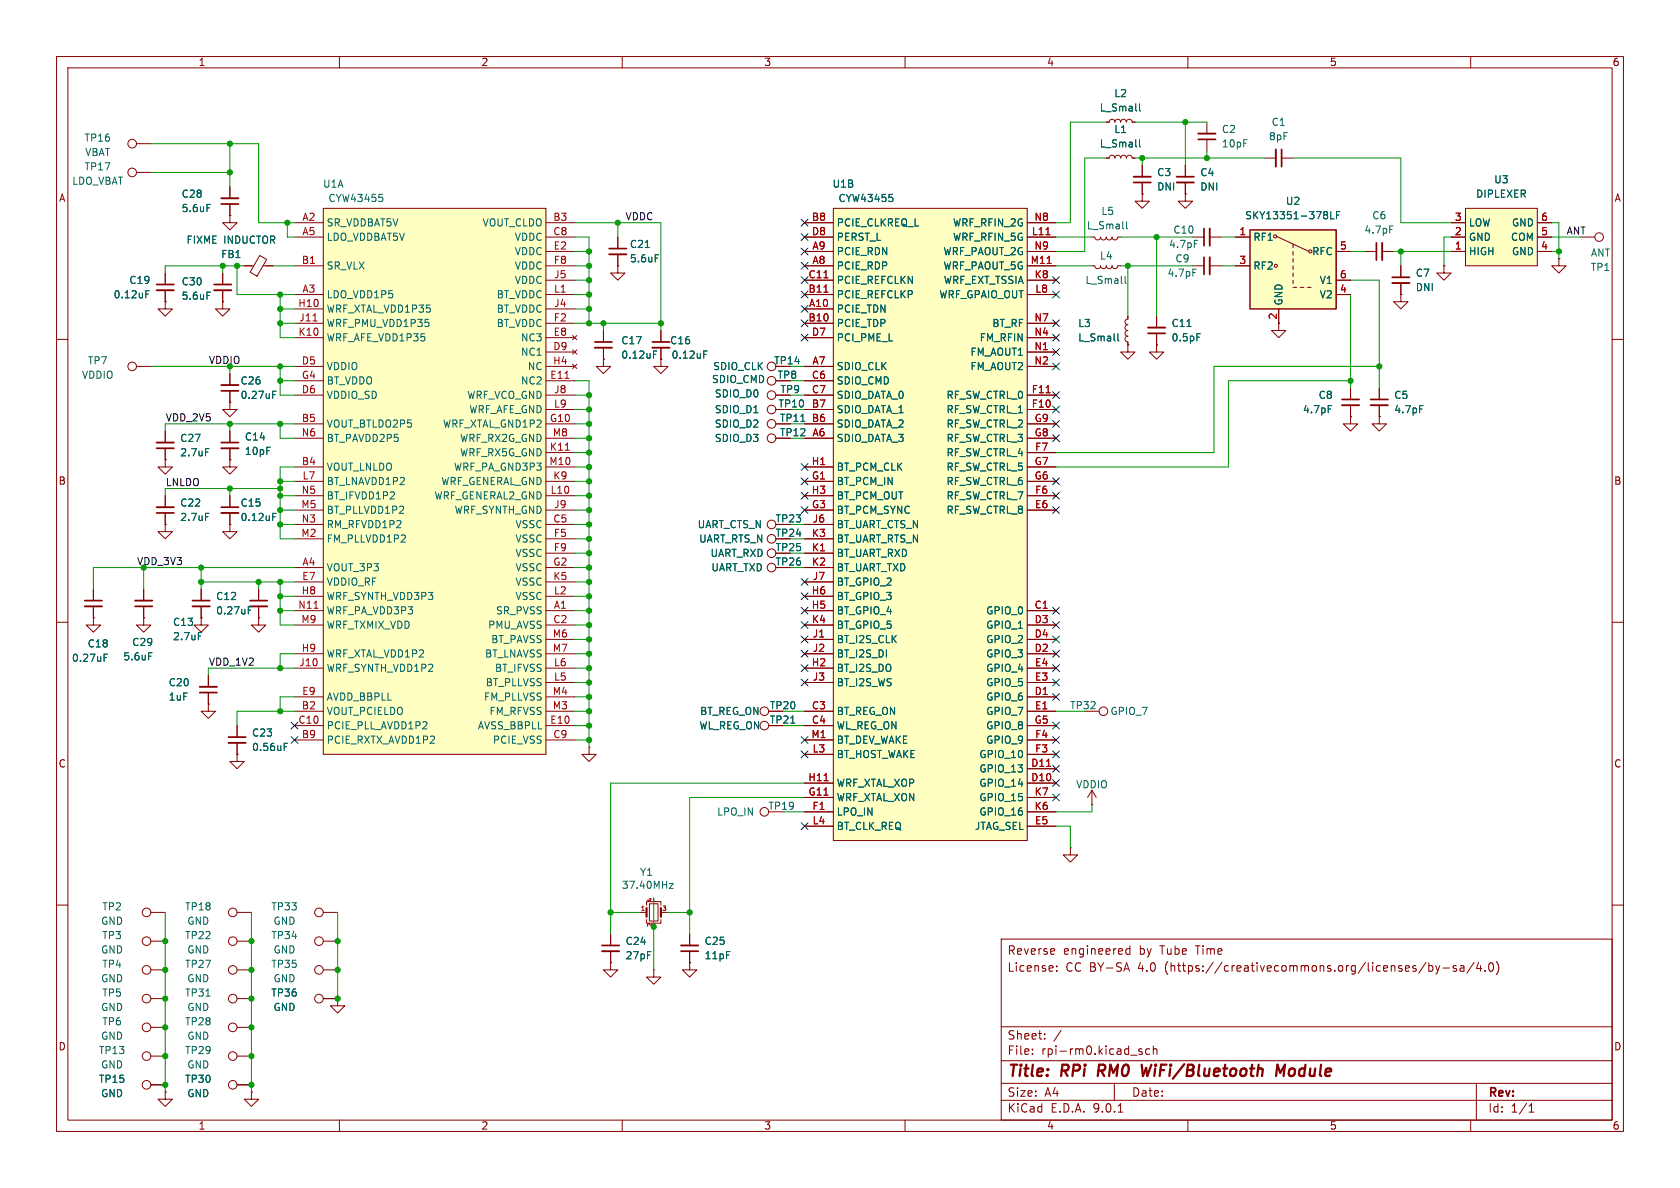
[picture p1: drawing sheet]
<svg xmlns="http://www.w3.org/2000/svg" width="297mm" height="210mm" viewBox="0 0 297 210" stroke-linecap="round" stroke-linejoin="round" font-family="sans-serif">
<g fill="none" stroke="#840000" stroke-width=".18">
<path d="M10 10h277v190h-277zM12 12h273v186h-273zM60 10v2M110 10v2M160 10v2M210 10v2M260 10v2M29.2 48.3v2M29.2 51.3v2M39.4 48.3v2M39.4 51.3v2M10 60h2"/>
<path d="M285 60h2M10 110h2M45.7 104.1v2.1M45.7 107.2v2M285 110h2M10 160h2M177 166h108v32h-108zM186.4 167.8l.1 .3-.8 .1M186.8 171.6v.1M186.8 170.8v.1M199.2 170.2l.5 1.5M199.7 167.2v1.5"/>
<path d="M199.7 167.8l-.4-.1-.3 .3v.4l.2 .2h.5M252.1 170.1l-1.3 2M252.6 170.2v1.5M252.6 170.8l.4-.1 .3 .3v.4l-.1 .2h-.6M253.8 170.7l.4 1M254.2 171.7l-.2 .4-.2 .1M254.5 170.7l-.3 1M255.1 171.1h1.1M257.5 170.8l-.4-.1-.2 .2 .1 .2 .5 .2v.3h-.6M258.2 170.8h.5l.1 .9M258.8 171.1h-.5a.29 .29 0 0 0-.2 .3 .29 .29 0 0 0 .2 .3l.5-.1M260.6 170.1l-1.3 2"/>
<path d="M261.4 170.1l-.4 1.1h1M261.7 170.7v1M262.5 171.6v.1M263.3 170.3l.2-.1a.81 .81 0 0 1 .6 .6 .81 .81 0 0 1-.3 .8l-.1 .1a.81 .81 0 0 1-.4-1.4zM264.5 170a1.72 1.72 0 0 1 0 2.3M285 160h2M60 198v2M110 198v2M160 198v2M177 194.5h108M177 191.5h108M177 187.5h108"/>
<path d="M177 181.5h108M182.5 186.3v.1M182.5 185.5v.1M184.7 183.6v.1M184.7 182.8v.1M187.6 182.1l-1.3 2M197 191.5v3M197.7 196.6h.8M201.9 185.5l-.4-.1-.2 .2 .1 .2 .5 .2v.3h-.6M203.2 185.5l-.4-.1-.3 .3v.4l.2 .2h.5M203.9 185.5l.2-.1 .4 .1v.9M203.9 184.9v1.5"/>
<path d="M210 198v2M260 198v2M261 191.5v6.5M270.3 196.6h.9M270.3 195.5l.4-.4v1.5"/>
</g>
<path d="M194.3 188.2l-.2 2M201.8 188.2l.3 2 .5-1.4 .2 1.4 .8-2M225.6 190.2l.2-2 .5 1.4 .9-1.4-.3 2" fill="none" stroke="#840000" stroke-width=".4"/>
<path d="M27.7 50.3h3M37.8 50.3h3.1M44.2 106.2h3" fill="none" stroke="#840000" stroke-width=".3"/>
<path d="M27.7 51.3h3M37.8 51.3h3.1M44.2 107.2h3" fill="none" stroke="#840000" stroke-width=".33"/>
<path d="M25.8 52h.4M25.8 51.4h.6M36.6 51.6h.6M43.9 107.9h.4M43.9 107.3h.6" fill="none" stroke="#006464" stroke-width=".18"/>
<path d="M57.1 36.8h39.4v96.6h-39.4z" fill="#ffffc2"/>
<g fill="none" stroke="#840000" stroke-width=".18">
<path d="M24.1 25.4h2.6M24.1 30.5h2.6M40.6 38.1v1.3h1.3l-1.3 1.2-1.2-1.2h1.2M40.6 38.1h.1M40.6 33v2.1M40.6 36.1v2M52.1 39.4h5M57.1 36.8h39.4v96.6h-39.4zM96.5 39.4h5.1M29.2 53.3v1.3h1.3l-1.3 1.3-1.3-1.3h1.3M29.2 53.3h.1M39.4 53.3v1.3h1.2l-1.2 1.3-1.3-1.3h1.3"/>
<path d="M39.4 53.3h.1M43.2 47h1.6M45.9 45.2l1.2 .7-1.7 2.9-1.2-.7zM46.5 47h1.8M52.1 41.9h5M52.1 47h5M52.1 52.1h5M52.1 54.6h5M52.1 57.2h5M52.1 59.7h5M96.5 41.9h5.1M96.5 47h5.1"/>
<path d="M96.5 52.1h5.1M96.5 54.6h5.1M96.5 57.2h5.1M96.5 59.7h5.1M96.5 44.5h5.1M96.5 49.5h5.1M101.2 59.3l.8 .8M102 59.3l-.8 .8M106.7 58.4v2.1M109.2 47v1.3h1.3l-1.3 1.2-1.3-1.2h1.3M109.2 47h.1M109.2 41.9v2"/>
<path d="M109.2 45v2M116.8 58.4v2.1M247.6 52.1v1.2h1.3l-1.3 1.3-1.2-1.3h1.2M247.6 52.1h.1M247.6 47v2M247.6 50v2.1M275.6 45.7v1.3h1.3l-1.3 1.3-1.3-1.3h1.3M275.6 45.7h.1M24.1 64.8h2.6M29.2 76.2v2M29.2 79.2v2.1M40.6 71.1v1.3h1.3l-1.3 1.3-1.2-1.3h1.2"/>
<path d="M40.6 71.1h.1M40.6 66v2.1M40.6 69.1v2M40.6 76.2v2M40.6 79.2v2.1M52.1 64.8h5M52.1 67.3h5M52.1 69.9h5M52.1 74.9h5M52.1 77.5h5M96.5 64.8h5.1M96.5 67.3h5.1"/>
<path d="M96.5 69.9h5.1M96.5 74.9h5.1M96.5 77.5h5.1M96.5 62.2h5.1M96.5 72.4h5.1M101.2 61.8l.8 .8M101.2 64.4l.8 .8M102 61.8l-.8 .8M102 64.4l-.8 .8M106.7 63.5v1.3h1.2l-1.2 1.2-1.3-1.2h1.3M106.7 63.5h.1M106.7 61.5v2"/>
<path d="M116.8 63.5v1.3h1.3l-1.3 1.2-1.2-1.2h1.2M116.8 63.5h.1M116.8 61.5v2M137.2 69.9h2.5M137.2 74.9h2.5M137.2 77.5h2.5M238.8 73.7v1.2h1.2l-1.2 1.3-1.3-1.3h1.3M238.8 73.7h.1M243.8 68.6v2M243.8 71.6v2.1M29.2 81.3v1.3h1.3l-1.3 1.2-1.3-1.2h1.3M29.2 81.3h.1"/>
<path d="M29.2 92.7v1.3h1.3l-1.3 1.3-1.3-1.3h1.3M29.2 92.7h.1M29.2 87.6v2.1M29.2 90.7v2M40.6 81.3v1.3h1.3l-1.3 1.2-1.2-1.2h1.2M40.6 81.3h.1M40.6 92.7v1.3h1.3l-1.3 1.3-1.2-1.3h1.2M40.6 92.7h.1M40.6 87.6v2.1M40.6 90.7v2M52.1 82.6h5M52.1 85.1h5"/>
<path d="M52.1 87.6h5M52.1 90.2h5M52.1 92.7h5M52.1 95.3h5M96.5 82.6h5.1M96.5 85.1h5.1M96.5 87.6h5.1M96.5 90.2h5.1M96.5 92.7h5.1M96.5 95.3h5.1M96.5 80h5.1M96.5 97.8h5.1"/>
<path d="M16.5 109.2v1.3h-1.3l1.3 1.3 1.3-1.3h-1.3M16.5 109.2h.1M16.5 104.1v2.1M16.5 107.2v2M25.4 109.2v1.3h-1.3l1.3 1.3 1.3-1.3h-1.3M25.4 109.2h.1M25.4 104.1v2.1M25.4 107.2v2M35.6 109.2v1.3h1.2l-1.2 1.3-1.3-1.3h1.3M35.6 109.2h.1M35.6 104.1v2.1M35.6 107.2v2"/>
<path d="M36.8 119.4v2M45.7 109.2v1.3h1.3l-1.3 1.3-1.3-1.3h1.3M45.7 109.2h.1M52.1 100.3h5M52.1 102.9h5M52.1 105.4h5M52.1 108h5M52.1 110.5h5M52.1 115.6h5M52.1 118.1h5M96.5 100.3h5.1M96.5 102.9h5.1"/>
<path d="M96.5 105.4h5.1M96.5 108h5.1M96.5 110.5h5.1M96.5 115.6h5.1M96.5 118.1h5.1M96.5 113h5.1M36.8 124.5v1.2h1.3l-1.3 1.3-1.2-1.3h1.2M36.8 124.5h.1M36.8 122.4v2.1M41.9 133.4v1.2h1.3l-1.3 1.3-1.3-1.3h1.3M41.9 133.4h.1M41.9 128.3v2"/>
<path d="M41.9 131.3v2.1M52.1 123.2h5M52.1 125.7h5M52.1 128.3h5M52.1 130.8h5M96.5 123.2h5.1M96.5 125.7h5.1M96.5 128.3h5.1M96.5 130.8h5.1M96.5 120.7h5.1M104.1 132.1v1.3h1.3l-1.3 1.2-1.2-1.2h1.2M104.1 132.1h.1"/>
<path d="M191.8 125.7h2.5M114.8 159.8h1.5v3h-1.5zM26.7 176.5h2.5M26.7 161.3h2.5M26.7 171.5h2.5M26.7 166.4h2.5M41.9 176.5h2.5M41.9 161.3h2.5M41.9 171.5h2.5M41.9 166.4h2.5M57.1 176.5h2.6M57.1 161.3h2.6"/>
<path d="M57.1 171.5h2.6M57.1 166.4h2.6M59.7 176.5v1.3h1.3l-1.3 1.3-1.3-1.3h1.3M59.7 176.5h.1M107.9 170.2v1.3h1.3l-1.3 1.2-1.2-1.2h1.2M107.9 170.2h.1M107.9 165.1v2M107.9 168.1v2.1M113 161.3h1.3M114.3 160v-.6h2.5v.6M114.3 162.6v.6h2.5v-.6M115.6 171.5v1.2h1.2l-1.2 1.3-1.3-1.3h1.3"/>
<path d="M115.6 171.5h.1M116.8 161.3h1.3M121.9 170.2v1.3h1.3l-1.3 1.2-1.3-1.2h1.3M121.9 170.2h.1M121.9 165.1v2M121.9 168.1v2.1M26.7 186.7h2.5M26.7 191.8h2.5M26.7 181.6h2.5M29.2 193v1.3h1.3l-1.3 1.3-1.3-1.3h1.3M29.2 193h.1M41.9 186.7h2.5"/>
<path d="M41.9 191.8h2.5M41.9 181.6h2.5M44.4 193v1.3h1.3l-1.3 1.3-1.2-1.3h1.2M44.4 193h.1"/>
<circle cx="23.4" cy="30.5" r=".76"/>
<circle cx="23.4" cy="25.4" r=".76"/>
<circle cx="23.4" cy="64.8" r=".76"/>
<circle cx="136.4" cy="77.5" r=".76"/>
<circle cx="136.4" cy="74.9" r=".76"/>
<circle cx="136.4" cy="67.3" r=".76"/>
<circle cx="136.4" cy="69.8" r=".76"/>
<circle cx="136.4" cy="64.8" r=".76"/>
<circle cx="136.4" cy="72.4" r=".76"/>
<circle cx="136.4" cy="95.2" r=".76"/>
<circle cx="136.4" cy="92.7" r=".76"/>
<circle cx="136.4" cy="97.8" r=".76"/>
<circle cx="136.4" cy="100.3" r=".76"/>
<circle cx="135.1" cy="125.7" r=".76"/>
<circle cx="135.1" cy="128.3" r=".76"/>
<circle cx="195.1" cy="125.7" r=".76"/>
<circle cx="135.1" cy="143.5" r=".76"/>
<circle cx="25.9" cy="161.3" r=".76"/>
<circle cx="25.9" cy="166.4" r=".76"/>
<circle cx="25.9" cy="176.5" r=".76"/>
<circle cx="25.9" cy="171.4" r=".76"/>
<circle cx="41.1" cy="161.3" r=".76"/>
<circle cx="41.1" cy="176.5" r=".76"/>
<circle cx="41.1" cy="171.4" r=".76"/>
<circle cx="41.1" cy="166.4" r=".76"/>
<circle cx="56.4" cy="161.3" r=".76"/>
<circle cx="56.4" cy="176.5" r=".76"/>
<circle cx="56.4" cy="166.4" r=".76"/>
<circle cx="56.4" cy="171.4" r=".76"/>
<circle cx="25.9" cy="181.6" r=".76"/>
<circle cx="25.9" cy="186.7" r=".76"/>
<circle cx="25.9" cy="191.8" r=".76"/>
<circle cx="41.1" cy="181.6" r=".76"/>
<circle cx="41.1" cy="186.7" r=".76"/>
<circle cx="41.1" cy="191.8" r=".76"/>
</g>
<path d="M55.3 56.7h.8M99.9 66.9h.7M99.9 79.6h.8M55.5 107.5h.7" fill="none" stroke="#a90000" stroke-width=".18"/>
<g fill="none" stroke="#006464" stroke-width=".18">
<path d="M36.6 36.1h.6M67 34.4h.6M67.4 34.8l.3 .3v.3l-.3 .2M114.1 43.8h.7M115.8 45h.6M36.3 79.3h.6M48.2 69.8h.4M48.2 69.2h.6M115.5 62.7h.4M115.5 62h.6M124.4 62.7h.4M124.4 62h.6"/>
<path d="M141.6 74.5h.7M251 71.7h.6M36.3 90.7h.6M48.2 90.7h.6M48.2 91.4h.4M18.4 116.2h.4M18.4 115.6h.6M26.3 115.4h.6M35.1 111.8h.6M50.2 132h.5M50.2 131.4h.7M139.8 127.8h.7"/>
<path d="M118.3 156.2h.7l-.7 .8h.7M36.4 176.1h.7"/>
</g>
<path d="M114.3 160.5v1.6M116.8 160.5v1.6" fill="none" stroke="#840000" stroke-width=".38"/>
<g fill="none" stroke="#840000" stroke-width=".3">
<path d="M39.1 36.1h3.1M107.7 43.9h3M246.1 49h3.1M27.7 79.2h3M39.1 78.2h3.1M39.1 69.1h3.1M105.2 60.5h3M115.3 60.5h3.1M242.3 70.6h3.1M27.7 90.7h3M39.1 89.7h3.1M15 106.2h3"/>
<path d="M23.9 107.2h3M34 106.2h3.1M35.3 122.4h3.1M40.4 130.3h3M106.4 167.1h3.1M120.4 168.1h3"/>
</g>
<g fill="none" stroke="#840000" stroke-width=".33">
<path d="M39.1 35.1h3.1M107.7 45h3M246.1 50h3.1M27.7 78.2h3M39.1 79.2h3.1M39.1 68.1h3.1M105.2 61.5h3M115.3 61.5h3.1M242.3 71.6h3.1M27.7 89.7h3M39.1 90.7h3.1M15 107.2h3"/>
<path d="M23.9 106.2h3M34 107.2h3.1M35.3 121.4h3.1M40.4 131.3h3M106.4 168.1h3.1M120.4 167.1h3"/>
</g>
<path d="M147.3 36.8h34.3v111.8h-34.3z" fill="#ffffc2"/>
<g fill="none" stroke="#840000" stroke-width=".18">
<path d="M142.2 39.4h5.1M147.3 36.8h34.3v111.8h-34.3zM181.6 39.4h5.1M195.6 27.9h.5l.1-.3 .4-.2 .4 .2 .1 .3 .2-.3 .3-.2 .4 .2 .1 .3 .2-.3 .3-.2 .4 .2 .1 .3 .2-.3 .3-.2 .4 .2 .2 .3h.5M195.6 21.6h.5l.1-.4 .4-.1 .4 .1 .1 .4 .2-.4 .3-.1 .4 .1 .1 .4 .2-.4 .3-.1 .4 .1 .1 .4 .2-.4 .3-.1 .4 .1 .2 .4h.5M201.9 34.3v1.3h1.3l-1.3 1.2-1.2-1.2h1.2M201.9 34.3h.1M201.9 29.2v2M201.9 32.3v2M209.5 34.3v1.3h1.3l-1.3 1.2-1.2-1.2h1.2M209.5 34.3h.1M209.5 29.2v2"/>
<path d="M209.5 32.3v2M142.2 41.9h5.1M142.2 44.5h5.1M142.2 47h5.1M142.2 49.5h5.1M142.2 52.1h5.1M142.2 54.6h5.1M142.2 57.2h5.1M142.2 59.7h5.1M181.6 41.9h5.1M181.6 44.5h5.1M181.6 47h5.1"/>
<path d="M181.6 49.5h5.1M181.6 52.1h5.1M181.6 57.2h5.1M181.6 59.7h5.1M193 41.9h.5l.2 .4 .4 .1 .3-.1 .2-.4 .1 .4 .4 .1 .3-.1 .2-.4 .1 .4 .4 .1 .3-.1 .2-.4 .1 .4 .4 .1 .4-.1 .1-.4h.5M193 47h.5l.2 .3 .4 .2 .3-.2 .2-.3 .1 .3 .4 .2 .3-.2 .2-.3 .1 .3 .4 .2 .3-.2 .2-.3 .1 .3 .4 .2 .4-.2 .1-.3h.5M199.4 55.9v.5l-.4 .1-.1 .4 .1 .4 .4 .1-.4 .1-.1 .4 .1 .4 .4 .1-.4 .2-.1 .5 .2 .2 .3 .1-.4 .2-.1 .3 .1 .4 .4 .2v.5M204.5 55.9v2M204.5 58.9v2.1M210.8 41.9h2.1M210.8 47h2.1M213.9 41.9h2"/>
<path d="M213.9 47h2M255.3 47v1.3h1.2l-1.2 1.2-1.3-1.2h1.3M255.3 47h.1M142.2 64.8h5.1M142.2 67.3h5.1M142.2 69.9h5.1M142.2 72.4h5.1M142.2 74.9h5.1M142.2 77.5h5.1M181.6 64.8h5.1M181.6 69.9h5.1M181.6 72.4h5.1"/>
<path d="M181.6 74.9h5.1M181.6 77.5h5.1M181.6 62.2h5.1M199.4 61v1.2h1.3l-1.3 1.3-1.3-1.3h1.3M199.4 61h.1M204.5 61v1.2h1.2l-1.2 1.3-1.3-1.3h1.3M204.5 61h.1M243.8 73.7v1.2h1.3l-1.3 1.3-1.2-1.3h1.2M243.8 73.7h.1M142.2 82.6h5.1M142.2 85.1h5.1M142.2 87.6h5.1"/>
<path d="M142.2 90.2h5.1M142.2 92.7h5.1M142.2 95.3h5.1M142.2 97.8h5.1M181.6 82.6h5.1M181.6 85.1h5.1M181.6 87.6h5.1M181.6 90.2h5.1M181.6 80h5.1M142.2 100.3h5.1M142.2 102.9h5.1M142.2 105.4h5.1"/>
<path d="M142.2 108h5.1M142.2 110.5h5.1M142.2 113h5.1M142.2 115.6h5.1M142.2 118.1h5.1M181.6 108h5.1M181.6 110.5h5.1M181.6 113h5.1M181.6 115.6h5.1M181.6 118.1h5.1M142.2 120.7h5.1M142.2 125.7h5.1"/>
<path d="M142.2 128.3h5.1M142.2 130.8h5.1M142.2 133.4h5.1M142.2 138.4h5.1M181.6 120.7h5.1M181.6 125.7h5.1M181.6 128.3h5.1M181.6 130.8h5.1M181.6 133.4h5.1M181.6 138.4h5.1M181.6 123.2h5.1M181.6 135.9h5.1"/>
<path d="M193 139.7l-.7 1.3M193 139.7l.8 1.3M193 139.7v2.5M142.2 141h5.1M142.2 143.5h5.1M142.2 146.1h5.1M181.6 141h5.1M181.6 143.5h5.1M181.6 146.1h5.1M189.2 149.9v1.2h1.3l-1.3 1.3-1.2-1.3h1.2M189.2 149.9h.1M193 142.2h.1"/>
</g>
<path d="M145.7 49.1h.7M145.7 51.7h.7M184.9 41.5h.7M185.1 46.6h.7M184.9 69.4h.8M145.7 138h.7M185 135.5h.8" fill="none" stroke="#a90000" stroke-width=".18"/>
<path d="M201.4 18.4v1l.2 .2M157.2 34.4h.6M157.6 34.8l.2 .3v.3l-.2 .2M199.2 39.2v1.1l.1 .2M201.4 24.7v1.1l.2 .2M197.6 59v1.1l.2 .2M198.9 48.8v1.1l.2 .2M209.8 57.7h.8M210.9 47.6h.6M211.1 42.5h.6M211.6 59h.6" fill="none" stroke="#006464" stroke-width=".18"/>
<path d="M200.4 32.3h3.1M208 31.2h3.1M202.9 58.9h3.1M212.9 40.4v3M212.9 45.5v3" fill="none" stroke="#840000" stroke-width=".3"/>
<path d="M200.4 31.2h3.1M208 32.3h3.1M202.9 57.9h3.1M213.9 40.4v3M213.9 45.5v3" fill="none" stroke="#840000" stroke-width=".33"/>
<path d="M259.1 36.8h12.7v10.2h-12.7z" fill="#ffffc2"/>
<path d="M256.5 39.4h2.6M259.1 36.8h12.7v10.2h-12.7zM271.8 39.4h2.5M241.3 44.5h2M244.3 44.5h2.1M256.5 41.9h2.6M256.5 44.5h2.6M271.8 41.9h2.5M271.8 44.5h2.5" fill="none" stroke="#840000" stroke-width=".18"/>
<path d="M243.3 42.9v3.1" fill="none" stroke="#840000" stroke-width=".3"/>
<path d="M244.3 42.9v3.1" fill="none" stroke="#840000" stroke-width=".33"/>
<path d="M245.7 39.9h.6" fill="none" stroke="#006464" stroke-width=".18"/>
<path d="M221 40.6h15.2v14h-15.2z" fill="#ffffc2"/>
<g fill="none" stroke="#840000" stroke-width=".18">
<path d="M40.6 38.1h.1M40.6 33v2.1M40.6 36.1v2M142.2 39.4h5.1M181.6 39.4h5.1M195.6 27.9h.5M195.6 21.6h.5M200.2 27.9h.5M200.2 21.6h.5M201.9 34.3h.1M201.9 29.2v2M201.9 32.3v2"/>
<path d="M209.5 34.3h.1M209.5 29.2v2M209.5 32.3v2M213.4 21.6v2M213.4 24.6v2.1M223.5 27.9h2.1M226.6 27.9h2M256.5 39.4h2.6M271.8 39.4h2.5M29.2 53.3h.1M29.2 48.3v2M29.2 51.3v2"/>
<path d="M39.4 53.3h.1M39.4 48.3v2M39.4 51.3v2M43.2 47h1.2M47 47h1.3M106.7 58.4v2.1M109.2 47h.1M109.2 41.9v2M109.2 45v2M116.8 58.4v2.1M142.2 44.5h5.1M142.2 49.5h5.1"/>
<path d="M142.2 52.1h5.1M142.2 41.9h5.1M142.2 47h5.1M142.2 54.6h5.1M142.2 57.2h5.1M142.2 59.7h5.1M181.6 44.5h5.1M181.6 49.5h5.1M181.6 52.1h5.1M181.6 41.9h5.1M181.6 47h5.1M181.6 57.2h5.1"/>
<path d="M181.6 59.7h5.1M199.4 55.9v.5M204.5 55.9v2M204.5 58.9v2.1M218.4 41.9h2.6M218.4 47h2.6M225.7 41.8l5.7 2.7M226.1 54.6v3.8h1.2l-1.2 1.3-1.3-1.3h1.3M228.6 50.8h.6M228.6 43.2v.6M228.6 44.5v.6M228.6 45.7v.7"/>
<path d="M228.6 47v.6M228.6 48.3v.6M228.6 49.5v.7M229.9 50.8h.6M231.1 50.8h.7M236.2 44.5h2.6M236.2 49.5h2.6M236.2 52.1h2.6M247.6 52.1h.1M247.6 47v2M247.6 50v2.1M255.3 47h.1"/>
<path d="M256.5 44.5h2.6M256.5 41.9h2.6M271.8 44.5h2.5M271.8 41.9h2.5M275.6 45.7h.1M279.4 41.9h2.5M29.2 76.2v2M29.2 79.2v2.1M40.6 71.1h.1M40.6 66v2.1M40.6 69.1v2M40.6 76.2v2"/>
<path d="M40.6 79.2v2.1M106.7 63.5h.1M106.7 61.5v2M116.8 63.5h.1M116.8 61.5v2M137.2 77.5h2.5M137.2 74.9h2.5M137.2 69.9h2.5M142.2 77.5h5.1M142.2 74.9h5.1M142.2 69.9h5.1M142.2 64.8h5.1"/>
<path d="M142.2 67.3h5.1M142.2 72.4h5.1M181.6 77.5h5.1M181.6 74.9h5.1M181.6 69.9h5.1M181.6 64.8h5.1M181.6 72.4h5.1M181.6 62.2h5.1M199.4 61h.1M199.4 60.5v.5M204.5 61h.1M238.8 73.7h.1"/>
<path d="M238.8 68.6v2M238.8 71.6v2.1M243.8 73.7h.1M243.8 68.6v2M243.8 71.6v2.1M29.2 92.7h.1M29.2 81.3h.1M29.2 87.6v2.1M29.2 90.7v2M40.6 92.7h.1M40.6 81.3h.1M40.6 87.6v2.1"/>
<path d="M40.6 90.7v2M142.2 82.6h5.1M142.2 85.1h5.1M142.2 87.6h5.1M142.2 90.2h5.1M142.2 92.7h5.1M142.2 95.3h5.1M142.2 97.8h5.1M181.6 82.6h5.1M181.6 85.1h5.1M181.6 87.6h5.1M181.6 90.2h5.1"/>
<path d="M181.6 80h5.1M16.5 109.2h.1M16.5 104.1v2.1M16.5 107.2v2M25.4 109.2h.1M25.4 104.1v2.1M25.4 107.2v2M35.6 109.2h.1M35.6 104.1v2.1M35.6 107.2v2M36.8 119.4v2M45.7 109.2h.1"/>
<path d="M45.7 104.1v2.1M45.7 107.2v2M142.2 100.3h5.1M142.2 102.9h5.1M142.2 105.4h5.1M142.2 108h5.1M142.2 110.5h5.1M142.2 113h5.1M142.2 115.6h5.1M142.2 118.1h5.1M181.6 108h5.1M181.6 110.5h5.1"/>
<path d="M181.6 113h5.1M181.6 115.6h5.1M181.6 118.1h5.1M36.8 124.5h.1M36.8 122.4v2.1M41.9 133.4h.1M41.9 128.3v2M41.9 131.3v2.1M142.2 120.7h5.1M142.2 125.7h5.1M142.2 128.3h5.1M142.2 130.8h5.1"/>
<path d="M142.2 133.4h5.1M142.2 138.4h5.1M181.6 120.7h5.1M181.6 125.7h5.1M181.6 128.3h5.1M181.6 130.8h5.1M181.6 133.4h5.1M181.6 138.4h5.1M181.6 123.2h5.1M181.6 135.9h5.1M142.2 141h5.1M142.2 143.5h5.1"/>
<path d="M142.2 146.1h5.1M181.6 141h5.1M181.6 143.5h5.1M181.6 146.1h5.1M57.1 176.5h2.6M59.7 176.5h.1M107.9 170.2h.1M107.9 165.1v2M107.9 168.1v2.1M121.9 170.2h.1M121.9 165.1v2M121.9 168.1v2.1"/>
<path d="M26.7 191.8h2.5M29.2 193h.1M41.9 191.8h2.5M44.4 193h.1"/>
<circle cx="225.4" cy="41.8" r=".28"/>
<circle cx="225.6" cy="47" r=".28"/>
<circle cx="231.6" cy="44.5" r=".28"/>
<circle cx="282.7" cy="41.9" r=".76"/>
</g>
<path d="M221 40.6h15.2v14h-15.2z" fill="none" stroke="#840000" stroke-width=".25"/>
<g fill="none" stroke="#006464" stroke-width=".18">
<path d="M201.4 18.4v1l.2 .2M36.6 36.1h.6M157.2 34.4h.6M157.6 34.8l.2 .3v.3l-.2 .2M201.4 24.7v1.1l.2 .2M234.6 37.5v.3M234.6 38.1v.5M235.3 37.4v1.3h.6M236.3 38h.4M236.9 37.4h-.6v1.3M25.8 52h.4M25.8 51.4h.6"/>
<path d="M36.6 51.6h.6M114.1 43.8h.7M115.8 45h.6M197.6 59v1.1l.2 .2M209.8 57.7h.8M211.6 59h.6M36.3 79.3h.6M48.2 69.8h.4M48.2 69.2h.6M115.5 62.7h.4M115.5 62h.6M124.4 62.7h.4"/>
<path d="M124.4 62h.6M141.6 74.5h.7M234.8 71.7h.6M251 71.7h.6M36.3 90.7h.6M48.2 91.4h.4M48.2 90.7h.6M18.4 116.2h.4M18.4 115.6h.6M26.3 115.4h.6M35.1 111.8h.6M43.9 107.9h.4"/>
<path d="M43.9 107.3h.6M50.2 132h.5M50.2 131.4h.7M139.8 127.8h.7"/>
</g>
<path d="M211.8 24.6h3.1M226.6 26.4v3.1M237.2 70.6h3.1" fill="none" stroke="#840000" stroke-width=".3"/>
<path d="M211.8 23.6h3.1M225.6 26.4v3.1M237.2 71.6h3.1" fill="none" stroke="#840000" stroke-width=".33"/>
<g fill="none" stroke="#009600" stroke-width=".18">
<path d="M26.7 25.4h19v14h6.4M26.7 30.5h13.9M40.6 25.4v7.6M50.8 39.4v2.5h1.3M101.6 39.4h15.2v19M109.2 39.4v2.5M195.6 21.6h-6.4v17.8h-2.5M195.6 27.9h-3.8v16.6h-5.1M200.7 21.6h12.7M200.7 27.9h22.8M201.9 27.9v1.3M209.5 21.6v7.6"/>
<path d="M213.4 26.7v1.2M228.6 27.9h19v11.5h8.9M274.3 39.4h1.3v6.3M39.4 47v1.3M41.9 47v5.1h10.2M43.2 47h-14v1.3M48.3 47h3.8M49.5 52.1v7.6h2.6M49.5 54.6h2.6M49.5 57.2h2.6M101.6 52.1h2.5M101.6 41.9h2.5v15.3"/>
<path d="M101.6 54.6h2.5M101.6 47h2.5M101.6 57.2h15.2M101.6 44.5h2.5M101.6 49.5h2.5M106.7 57.2v1.2M186.7 41.9h6.3M186.7 47h6.3M198.1 41.9h12.7M198.1 47h12.7M199.4 47v8.9M204.5 41.9v14"/>
<path d="M215.9 41.9h2.5M215.9 47h2.5M238.8 44.5h2.5M238.8 49.5h5v19.1M238.8 52.1v16.5M246.4 44.5h10.1M247.6 44.5v2.5M256.5 41.9h-1.2v5.1M274.3 41.9h5.1M274.3 44.5h1.3M26.7 64.8h25.4M40.6 64.8v1.2"/>
<path d="M40.6 74.9v1.3M49.5 64.8v5.1h2.6M49.5 74.9v2.6h2.6M49.5 67.3h2.6M52.1 74.9h-22.9v1.3M101.6 67.3h2.5v64.8M101.6 69.9h2.5M101.6 77.5h2.5M101.6 74.9h2.5M101.6 72.4h2.5M139.7 67.3h2.5M139.7 69.9h2.5"/>
<path d="M139.7 64.8h2.5M238.8 67.3h-21.6v15.3h-30.5M243.8 64.8h-29.2v15.2h-27.9M40.6 86.4v1.2M49.5 86.4h-20.3v1.2M49.5 92.7h2.6M49.5 85.1h2.6M49.5 87.6h2.6M49.5 90.2h2.6M52.1 82.6h-2.6v12.7h2.6M101.6 97.8h2.5M101.6 95.3h2.5"/>
<path d="M101.6 92.7h2.5M101.6 82.6h2.5M101.6 85.1h2.5M101.6 80h2.5M101.6 87.6h2.5M101.6 90.2h2.5M139.7 97.8h2.5M139.7 95.3h2.5M139.7 92.7h2.5M25.4 100.3v3.8M35.6 102.9h16.5M35.6 100.3v3.8"/>
<path d="M45.7 102.9v1.2M49.5 102.9v7.6h2.6M49.5 105.4h2.6M49.5 108h2.6M52.1 100.3h-35.6v3.8M52.1 115.6h-2.6v2.5M52.1 118.1h-15.3v1.3M101.6 115.6h2.5M101.6 118.1h2.5M101.6 110.5h2.5M101.6 113h2.5M101.6 105.4h2.5"/>
<path d="M101.6 108h2.5M101.6 102.9h2.5M101.6 100.3h2.5M139.7 100.3h2.5M52.1 123.2h-2.6v2.5M52.1 125.7h-10.2v2.6M101.6 120.7h2.5M101.6 125.7h2.5M101.6 123.2h2.5M101.6 128.3h2.5M101.6 130.8h2.5M138.4 125.7h3.8"/>
<path d="M138.4 128.3h3.8M142.2 138.4h-34.3v26.7M186.7 125.7h5.1M115.6 158.8v12.7M138.4 143.5h3.8M142.2 141h-20.3v24.1M186.7 146.1h2.5v3.8M193 142.2v1.3h-6.3M29.2 161.3v31.7M44.4 161.3v31.7M59.7 161.3v15.2M107.9 161.3h5.1"/>
<path d="M118.1 161.3h3.8"/>
</g>
<g fill="none" stroke="#000084" stroke-width=".18">
<path d="M141.6 38.8l1.2 1.2M142.8 38.8l-1.2 1.2M141.6 48.9l1.2 1.2M141.6 54l1.2 1.2M141.6 46.4l1.2 1.2M141.6 51.5l1.2 1.2M141.6 59.1l1.2 1.2M141.6 41.3l1.2 1.2M141.6 43.8l1.2 1.3M141.6 56.5l1.2 1.3M142.8 48.9l-1.2 1.2M142.8 54l-1.2 1.2"/>
<path d="M142.8 46.4l-1.2 1.2M142.8 51.5l-1.2 1.2M142.8 59.1l-1.2 1.2M142.8 41.3l-1.2 1.2M142.8 43.8l-1.2 1.3M142.8 56.5l-1.2 1.3M186.1 56.5l1.2 1.3M186.1 48.9l1.2 1.2M186.1 51.5l1.2 1.2M186.1 59.1l1.2 1.2M187.3 56.5l-1.2 1.3M187.3 48.9l-1.2 1.2"/>
<path d="M187.3 51.5l-1.2 1.2M187.3 59.1l-1.2 1.2M186.1 76.9l1.2 1.2M186.1 74.3l1.2 1.2M186.1 71.8l1.2 1.2M186.1 69.2l1.2 1.3M186.1 64.2l1.2 1.2M186.1 61.6l1.2 1.2M187.3 76.9l-1.2 1.2M187.3 74.3l-1.2 1.2M187.3 71.8l-1.2 1.2M187.3 69.2l-1.2 1.3"/>
<path d="M187.3 64.2l-1.2 1.2M187.3 61.6l-1.2 1.2M141.6 84.5l1.2 1.2M141.6 81.9l1.2 1.3M141.6 87l1.2 1.2M141.6 89.6l1.2 1.2M142.8 84.5l-1.2 1.2M142.8 81.9l-1.2 1.3M142.8 87l-1.2 1.2M142.8 89.6l-1.2 1.2M186.1 89.6l1.2 1.2M186.1 87l1.2 1.2"/>
<path d="M186.1 84.5l1.2 1.2M187.3 89.6l-1.2 1.2M187.3 87l-1.2 1.2M187.3 84.5l-1.2 1.2M141.6 109.9l1.2 1.2M141.6 117.5l1.2 1.2M141.6 115l1.2 1.2M141.6 112.4l1.2 1.2M141.6 107.3l1.2 1.3M141.6 102.3l1.2 1.2M141.6 104.8l1.2 1.2M142.8 109.9l-1.2 1.2"/>
<path d="M142.8 117.5l-1.2 1.2M142.8 115l-1.2 1.2M142.8 112.4l-1.2 1.2M142.8 107.3l-1.2 1.3M142.8 102.3l-1.2 1.2M142.8 104.8l-1.2 1.2M186.1 117.5l1.2 1.2M186.1 115l1.2 1.2M186.1 112.4l1.2 1.2M186.1 109.9l1.2 1.2M186.1 107.3l1.2 1.3M187.3 117.5l-1.2 1.2"/>
<path d="M187.3 115l-1.2 1.2M187.3 112.4l-1.2 1.2M187.3 109.9l-1.2 1.2M187.3 107.3l-1.2 1.3M51.5 127.7l1.2 1.2M51.5 130.2l1.2 1.2M52.7 127.7l-1.2 1.2M52.7 130.2l-1.2 1.2M141.6 120l1.2 1.3M141.6 130.2l1.2 1.2M141.6 132.7l1.2 1.3M142.8 120l-1.2 1.3"/>
<path d="M142.8 130.2l-1.2 1.2M142.8 132.7l-1.2 1.3M186.1 120l1.2 1.3M186.1 127.7l1.2 1.2M186.1 132.7l1.2 1.3M186.1 122.6l1.2 1.2M186.1 130.2l1.2 1.2M186.1 135.3l1.2 1.2M186.1 137.8l1.2 1.2M187.3 120l-1.2 1.3M187.3 127.7l-1.2 1.2M187.3 132.7l-1.2 1.3"/>
<path d="M187.3 122.6l-1.2 1.2M187.3 130.2l-1.2 1.2M187.3 135.3l-1.2 1.2M187.3 137.8l-1.2 1.2M141.6 145.4l1.2 1.3M142.8 145.4l-1.2 1.3M186.1 140.4l1.2 1.2M187.3 140.4l-1.2 1.2"/>
</g>
<path d="M145.7 49.1h.7M145.7 51.7h.7M184.9 41.5h.7M185.1 46.6h.7M184.9 69.4h.8M145.7 138h.7M185 135.5h.8" fill="none" stroke="#a90000" stroke-width=".18"/>
<g fill="#009600" stroke="#009600" stroke-width=".18">
<circle cx="104.1" cy="69.9" r=".46"/>
<circle cx="104.1" cy="72.4" r=".46"/>
<circle cx="49.5" cy="57.2" r=".46"/>
<circle cx="109.2" cy="39.4" r=".46"/>
<circle cx="49.5" cy="64.8" r=".46"/>
<circle cx="49.5" cy="67.3" r=".46"/>
<circle cx="106.7" cy="57.2" r=".46"/>
<circle cx="49.5" cy="92.7" r=".46"/>
<circle cx="49.5" cy="90.2" r=".46"/>
<circle cx="49.5" cy="87.6" r=".46"/>
<circle cx="49.5" cy="86.4" r=".46"/>
<circle cx="50.8" cy="39.4" r=".46"/>
<circle cx="49.5" cy="54.6" r=".46"/>
<circle cx="49.5" cy="52.1" r=".46"/>
<circle cx="41.9" cy="47" r=".46"/>
<circle cx="40.6" cy="25.4" r=".46"/>
<circle cx="39.4" cy="47" r=".46"/>
<circle cx="40.6" cy="30.5" r=".46"/>
<circle cx="104.1" cy="118.1" r=".46"/>
<circle cx="104.1" cy="120.7" r=".46"/>
<circle cx="104.1" cy="113" r=".46"/>
<circle cx="104.1" cy="115.6" r=".46"/>
<circle cx="104.1" cy="102.9" r=".46"/>
<circle cx="49.5" cy="85.1" r=".46"/>
<circle cx="40.6" cy="86.4" r=".46"/>
<circle cx="40.6" cy="74.9" r=".46"/>
<circle cx="40.6" cy="64.8" r=".46"/>
<circle cx="49.5" cy="74.9" r=".46"/>
<circle cx="44.4" cy="176.5" r=".46"/>
<circle cx="44.4" cy="186.7" r=".46"/>
<circle cx="44.4" cy="181.6" r=".46"/>
<circle cx="44.4" cy="171.5" r=".46"/>
<circle cx="59.7" cy="166.4" r=".46"/>
<circle cx="59.7" cy="176.5" r=".46"/>
<circle cx="59.7" cy="171.5" r=".46"/>
<circle cx="29.2" cy="191.8" r=".46"/>
<circle cx="29.2" cy="186.7" r=".46"/>
<circle cx="29.2" cy="176.5" r=".46"/>
<circle cx="29.2" cy="181.6" r=".46"/>
<circle cx="44.4" cy="191.8" r=".46"/>
<circle cx="29.2" cy="171.5" r=".46"/>
<circle cx="121.9" cy="161.3" r=".46"/>
<circle cx="104.1" cy="125.7" r=".46"/>
<circle cx="104.1" cy="123.2" r=".46"/>
<circle cx="104.1" cy="130.8" r=".46"/>
<circle cx="104.1" cy="128.3" r=".46"/>
<circle cx="107.9" cy="161.3" r=".46"/>
<circle cx="115.6" cy="163.8" r=".46"/>
<circle cx="49.5" cy="108" r=".46"/>
<circle cx="49.5" cy="125.7" r=".46"/>
<circle cx="49.5" cy="118.1" r=".46"/>
<circle cx="49.5" cy="105.4" r=".46"/>
<circle cx="49.5" cy="102.9" r=".46"/>
<circle cx="44.4" cy="166.4" r=".46"/>
<circle cx="29.2" cy="166.4" r=".46"/>
<circle cx="35.6" cy="100.3" r=".46"/>
<circle cx="45.7" cy="102.9" r=".46"/>
<circle cx="35.6" cy="102.9" r=".46"/>
<circle cx="104.1" cy="110.5" r=".46"/>
<circle cx="104.1" cy="108" r=".46"/>
<circle cx="104.1" cy="85.1" r=".46"/>
<circle cx="104.1" cy="80" r=".46"/>
<circle cx="104.1" cy="82.6" r=".46"/>
<circle cx="104.1" cy="92.7" r=".46"/>
<circle cx="104.1" cy="97.8" r=".46"/>
<circle cx="104.1" cy="95.3" r=".46"/>
<circle cx="104.1" cy="90.2" r=".46"/>
<circle cx="104.1" cy="87.6" r=".46"/>
<circle cx="104.1" cy="105.4" r=".46"/>
<circle cx="104.1" cy="100.3" r=".46"/>
<circle cx="204.5" cy="41.9" r=".46"/>
<circle cx="199.4" cy="47" r=".46"/>
<circle cx="209.5" cy="21.6" r=".46"/>
<circle cx="201.9" cy="27.9" r=".46"/>
<circle cx="104.1" cy="57.2" r=".46"/>
<circle cx="104.1" cy="44.5" r=".46"/>
<circle cx="116.8" cy="57.2" r=".46"/>
<circle cx="104.1" cy="47" r=".46"/>
<circle cx="104.1" cy="77.5" r=".46"/>
<circle cx="104.1" cy="74.9" r=".46"/>
<circle cx="104.1" cy="49.5" r=".46"/>
<circle cx="104.1" cy="54.6" r=".46"/>
<circle cx="104.1" cy="52.1" r=".46"/>
<circle cx="247.6" cy="44.5" r=".46"/>
<circle cx="243.8" cy="64.8" r=".46"/>
<circle cx="213.4" cy="27.9" r=".46"/>
<circle cx="275.6" cy="44.5" r=".46"/>
<circle cx="238.8" cy="67.3" r=".46"/>
</g>
<g font-size="2.8" fill="#840000">
<text x="178" y="190.9">Title:</text>
<text x="187.7" y="190.9">RPi</text>
<text x="194.9" y="190.9">RM0</text>
<text x="203.4" y="190.9">WiFi/Bluetooth</text>
<text x="228.1" y="190.9">Module</text>
</g>
<g font-size="2.1" fill="#840000">
<text x="178" y="172">License:</text>
<text x="178" y="169">Reverse</text>
<text x="187.9" y="169">engineered</text>
<text x="188.4" y="172">CC BY-SA</text>
<text x="201.3" y="172">4.0</text>
<text x="201.5" y="169">by</text>
<text x="205.3" y="169">Tube</text>
<text x="206.2" y="172">(https://creativecommons.org/licenses/by-sa/4.0)</text>
<text x="211.7" y="169">Time</text>
<text x="178" y="184">Sheet:</text>
<text x="178" y="186.7">File:</text>
<text x="184.1" y="186.7">rpi-rm0.kicad_sch</text>
<text x="178" y="196.9">KiCad</text>
<text x="178" y="194.1">Size:</text>
<text x="184.7" y="194.1">A4</text>
<text x="185.7" y="196.9">E.D.A.</text>
<text x="193.3" y="196.9">9.0.1</text>
<text x="200" y="194.1">Date:</text>
<text x="263" y="194.3">Rev:</text>
<text x="263" y="196.9">Id:</text>
<text x="267.1" y="196.9">1/1</text>
</g>
<g font-size="1.8" fill="#840000">
<text x="35" y="11.9">1</text>
<text x="85" y="11.9">2</text>
<text x="135" y="11.9">3</text>
<text x="185" y="11.9">4</text>
<text x="235" y="11.9">5</text>
<text x="285" y="11.9">6</text>
<text x="10.3" y="35.9">A</text>
<text x="285.3" y="35.9">A</text>
<text x="225.8" y="56.6" transform="rotate(-90 225.8 56.6)">2</text>
<text x="136.8" y="64.6">TP14</text>
<text x="137.4" y="67.2">TP8</text>
<text x="137.5" y="72.2">TP10</text>
<text x="10.3" y="85.9">B</text>
<text x="285.3" y="85.9">B</text>
<text x="137" y="95.1">TP24</text>
<text x="137" y="92.6">TP23</text>
<text x="137" y="100.2">TP26</text>
<text x="137" y="97.6">TP25</text>
<text x="136" y="125.6">TP20</text>
<text x="136" y="128.1">TP21</text>
<text x="10.3" y="135.9">C</text>
<text x="285.3" y="135.9">C</text>
<text x="10.3" y="185.9">D</text>
<text x="285.3" y="185.9">D</text>
<text x="35" y="199.9">1</text>
<text x="85" y="199.9">2</text>
<text x="135" y="199.9">3</text>
<text x="185" y="199.9">4</text>
<text x="235" y="199.9">5</text>
<text x="285" y="199.9">6</text>
</g>
<g font-size="1.8" fill="#006464">
<text x="196.9" y="17.4">L2</text>
<text x="194.3" y="19.9">L_Small</text>
<text x="196.9" y="23.7">L1</text>
<text x="215.9" y="23.7">C2</text>
<text x="224.7" y="22.5">C1</text>
<text x="14.8" y="25.2">TP16</text>
<text x="15" y="27.8">VBAT</text>
<text x="194.3" y="26.3">L_Small</text>
<text x="215.9" y="26.3">10pF</text>
<text x="224.2" y="25">8pF</text>
<text x="12.7" y="32.9">LDO_VBAT</text>
<text x="14.8" y="30.3">TP17</text>
<text x="32" y="35.2">C28</text>
<text x="57" y="33.4">U1A</text>
<text x="58" y="35.9">CYW43455</text>
<text x="147.1" y="33.4">U1B</text>
<text x="148.1" y="35.9">CYW43455</text>
<text x="204.5" y="31.3">C3</text>
<text x="204.5" y="33.9">DNI</text>
<text x="212.1" y="31.3">C4</text>
<text x="212.1" y="33.9">DNI</text>
<text x="260.9" y="35.2">DIPLEXER</text>
<text x="264.1" y="32.6">U3</text>
<text x="32" y="37.7">5.6uF</text>
<text x="57.7" y="40.2">SR_VDDBAT5V</text>
<text x="85.2" y="40.2">VOUT_CLDO</text>
<text x="147.8" y="40.2">PCIE_CLKREQ_L</text>
<text x="168.4" y="40.2">WRF_RFIN_2G</text>
<text x="192" y="40.7">L_Small</text>
<text x="194.6" y="38.2">L5</text>
<text x="207.3" y="41.5">C10</text>
<text x="220" y="39">SKY13351-378LF</text>
<text x="227.2" y="36.4">U2</text>
<text x="241.1" y="41.5">4.7pF</text>
<text x="242.5" y="39">C6</text>
<text x="259.6" y="40.2">LOW</text>
<text x="267.2" y="40.2">GND</text>
<text x="32.9" y="43.3">FIXME</text>
<text x="39" y="45.8">FB1</text>
<text x="39.5" y="43.3">INDUCTOR</text>
<text x="57.7" y="42.8">LDO_VDDBAT5V</text>
<text x="57.7" y="47.9">SR_VLX</text>
<text x="90.9" y="42.8">VDDC</text>
<text x="90.9" y="45.3">VDDC</text>
<text x="90.9" y="47.9">VDDC</text>
<text x="111.3" y="44">C21</text>
<text x="111.3" y="46.6">5.6uF</text>
<text x="147.8" y="42.8">PERST_L</text>
<text x="147.8" y="45.3">PCIE_RDN</text>
<text x="147.8" y="47.9">PCIE_RDP</text>
<text x="166.7" y="45.3">WRF_PAOUT_2G</text>
<text x="166.7" y="47.9">WRF_PAOUT_5G</text>
<text x="168.4" y="42.8">WRF_RFIN_5G</text>
<text x="194.4" y="46.1">L4</text>
<text x="206.6" y="44">4.7pF</text>
<text x="207.7" y="46.6">C9</text>
<text x="221.5" y="42.8">RF1</text>
<text x="221.5" y="47.9">RF2</text>
<text x="231.9" y="45.3">RFC</text>
<text x="259.6" y="42.8">GND</text>
<text x="259.6" y="45.3">HIGH</text>
<text x="267" y="42.8">COM</text>
<text x="267.2" y="45.3">GND</text>
<text x="281.2" y="45.6">ANT</text>
<text x="20" y="52.9">0.12uF</text>
<text x="22.8" y="50.4">C19</text>
<text x="32" y="50.6">C30</text>
<text x="32" y="53.2">5.6uF</text>
<text x="57.7" y="52.9">LDO_VDD1P5</text>
<text x="87.7" y="52.9">BT_VDDC</text>
<text x="90.9" y="50.4">VDDC</text>
<text x="147.8" y="50.4">PCIE_REFCLKN</text>
<text x="147.8" y="52.9">PCIE_REFCLKP</text>
<text x="166" y="52.9">WRF_GPAIO_OUT</text>
<text x="166.7" y="50.4">WRF_EXT_TSSIA</text>
<text x="191.8" y="50.4">L_Small</text>
<text x="206.3" y="49.1">4.7pF</text>
<text x="233.2" y="50.4">V1</text>
<text x="233.2" y="52.9">V2</text>
<text x="250.2" y="49.1">C7</text>
<text x="250.2" y="51.7">DNI</text>
<text x="281.1" y="48.1">TP1</text>
<text x="57.7" y="55.5">WRF_XTAL_VDD1P35</text>
<text x="57.7" y="58">WRF_PMU_VDD1P35</text>
<text x="87.7" y="55.5">BT_VDDC</text>
<text x="87.7" y="58">BT_VDDC</text>
<text x="147.8" y="55.5">PCIE_TDN</text>
<text x="147.8" y="58">PCIE_TDP</text>
<text x="175.3" y="58">BT_RF</text>
<text x="190.5" y="58">L3</text>
<text x="207" y="58">C11</text>
<text x="226.9" y="54.1" transform="rotate(-90 226.9 54.1)">GND</text>
<text x="15.4" y="64.6">TP7</text>
<text x="57.7" y="60.6">WRF_AFE_VDD1P35</text>
<text x="57.7" y="65.6">VDDIO</text>
<text x="92" y="60.6">NC3</text>
<text x="92" y="63.1">NC1</text>
<text x="93.2" y="65.6">NC</text>
<text x="109.7" y="63.6">0.12uF</text>
<text x="109.7" y="61.1">C17</text>
<text x="118.4" y="61.1">C16</text>
<text x="118.6" y="63.6">0.12uF</text>
<text x="126" y="65.6">SDIO_CLK</text>
<text x="147.8" y="60.6">PCI_PME_L</text>
<text x="147.8" y="65.6">SDIO_CLK</text>
<text x="171.5" y="63.1">FM_AOUT1</text>
<text x="171.5" y="65.6">FM_AOUT2</text>
<text x="173.1" y="60.6">FM_RFIN</text>
<text x="190.5" y="60.6">L_Small</text>
<text x="207" y="60.5">0.5pF</text>
<text x="14.4" y="67.2">VDDIO</text>
<text x="42.4" y="70.7">0.27uF</text>
<text x="42.4" y="68.2">C26</text>
<text x="57.7" y="68.2">BT_VDDO</text>
<text x="57.7" y="70.7">VDDIO_SD</text>
<text x="82.5" y="70.7">WRF_VCO_GND</text>
<text x="92" y="68.2">NC2</text>
<text x="125.8" y="67.9">SDIO_CMD</text>
<text x="126.3" y="70.5">SDIO_D0</text>
<text x="137.9" y="69.7">TP9</text>
<text x="147.8" y="68.2">SDIO_CMD</text>
<text x="147.8" y="70.7">SDIO_DATA_0</text>
<text x="167.2" y="70.7">RF_SW_CTRL_0</text>
<text x="233" y="70.7">C8</text>
<text x="246.4" y="70.7">C5</text>
<text x="57.7" y="75.8">VOUT_BTLDO2P5</text>
<text x="78.2" y="75.8">WRF_XTAL_GND1P2</text>
<text x="82.9" y="73.3">WRF_AFE_GND</text>
<text x="126.3" y="75.8">SDIO_D2</text>
<text x="126.3" y="73.3">SDIO_D1</text>
<text x="137.8" y="77.3">TP12</text>
<text x="137.8" y="74.8">TP11</text>
<text x="147.8" y="73.3">SDIO_DATA_1</text>
<text x="147.8" y="75.8">SDIO_DATA_2</text>
<text x="167.2" y="73.3">RF_SW_CTRL_1</text>
<text x="167.2" y="75.8">RF_SW_CTRL_2</text>
<text x="230.2" y="73.3">4.7pF</text>
<text x="246.4" y="73.3">4.7pF</text>
<text x="31.8" y="78.3">C27</text>
<text x="31.8" y="80.9">2.7uF</text>
<text x="43.2" y="78.1">C14</text>
<text x="43.2" y="80.6">10pF</text>
<text x="57.7" y="78.3">BT_PAVDD2P5</text>
<text x="57.7" y="83.4">VOUT_LNLDO</text>
<text x="80.1" y="83.4">WRF_PA_GND3P3</text>
<text x="81.2" y="78.3">WRF_RX2G_GND</text>
<text x="81.2" y="80.9">WRF_RX5G_GND</text>
<text x="126.3" y="78.3">SDIO_D3</text>
<text x="147.8" y="78.3">SDIO_DATA_3</text>
<text x="147.8" y="83.4">BT_PCM_CLK</text>
<text x="167.2" y="78.3">RF_SW_CTRL_3</text>
<text x="167.2" y="80.9">RF_SW_CTRL_4</text>
<text x="167.2" y="83.4">RF_SW_CTRL_5</text>
<text x="31.8" y="89.8">C22</text>
<text x="42.4" y="89.8">C15</text>
<text x="57.7" y="86">BT_LNAVDD1P2</text>
<text x="57.7" y="88.5">BT_IFVDD1P2</text>
<text x="76.7" y="88.5">WRF_GENERAL2_GND</text>
<text x="77.9" y="86">WRF_GENERAL_GND</text>
<text x="147.8" y="86">BT_PCM_IN</text>
<text x="147.8" y="88.5">BT_PCM_OUT</text>
<text x="167.2" y="86">RF_SW_CTRL_6</text>
<text x="167.2" y="88.5">RF_SW_CTRL_7</text>
<text x="31.8" y="92.3">2.7uF</text>
<text x="42.4" y="92.3">0.12uF</text>
<text x="57.7" y="91">BT_PLLVDD1P2</text>
<text x="57.7" y="93.6">RM_RFVDD1P2</text>
<text x="80.3" y="91">WRF_SYNTH_GND</text>
<text x="91" y="93.6">VSSC</text>
<text x="123.2" y="93.6">UART_CTS_N</text>
<text x="147.8" y="91">BT_PCM_SYNC</text>
<text x="147.8" y="93.6">BT_UART_CTS_N</text>
<text x="167.2" y="91">RF_SW_CTRL_8</text>
<text x="57.7" y="96.1">FM_PLLVDD1P2</text>
<text x="57.7" y="101.2">VOUT_3P3</text>
<text x="91" y="96.1">VSSC</text>
<text x="91" y="98.7">VSSC</text>
<text x="91" y="101.2">VSSC</text>
<text x="123.5" y="96.1">UART_RTS_N</text>
<text x="125.5" y="98.7">UART_RXD</text>
<text x="125.7" y="101.2">UART_TXD</text>
<text x="147.8" y="96.1">BT_UART_RTS_N</text>
<text x="147.8" y="98.7">BT_UART_RXD</text>
<text x="147.8" y="101.2">BT_UART_TXD</text>
<text x="38.1" y="106.3">C12</text>
<text x="57.7" y="103.7">VDDIO_RF</text>
<text x="57.7" y="106.3">WRF_SYNTH_VDD3P3</text>
<text x="91" y="103.7">VSSC</text>
<text x="91" y="106.3">VSSC</text>
<text x="147.8" y="103.7">BT_GPIO_2</text>
<text x="147.8" y="106.3">BT_GPIO_3</text>
<text x="30.5" y="110.8">C13</text>
<text x="30.5" y="113.4">2.7uF</text>
<text x="38.1" y="108.8">0.27uF</text>
<text x="57.7" y="108.8">WRF_PA_VDD3P3</text>
<text x="57.7" y="111.4">WRF_TXMIX_VDD</text>
<text x="86.2" y="111.4">PMU_AVSS</text>
<text x="86.7" y="113.9">BT_PAVSS</text>
<text x="87.6" y="108.8">SR_PVSS</text>
<text x="147.8" y="108.8">BT_GPIO_4</text>
<text x="147.8" y="111.4">BT_GPIO_5</text>
<text x="147.8" y="113.9">BT_I2S_CLK</text>
<text x="174.2" y="108.8">GPIO_0</text>
<text x="174.2" y="111.4">GPIO_1</text>
<text x="174.2" y="113.9">GPIO_2</text>
<text x="12.6" y="117.2">0.27uF</text>
<text x="15.4" y="114.7">C18</text>
<text x="21.7" y="116.9">5.6uF</text>
<text x="23.3" y="114.4">C29</text>
<text x="57.7" y="116.4">WRF_XTAL_VDD1P2</text>
<text x="57.7" y="119">WRF_SYNTH_VDD1P2</text>
<text x="85.6" y="116.4">BT_LNAVSS</text>
<text x="87.4" y="119">BT_IFVSS</text>
<text x="147.8" y="116.4">BT_I2S_DI</text>
<text x="147.8" y="119">BT_I2S_DO</text>
<text x="174.2" y="116.4">GPIO_3</text>
<text x="174.2" y="119">GPIO_4</text>
<text x="29.7" y="124.1">1uF</text>
<text x="29.7" y="121.5">C20</text>
<text x="57.7" y="124.1">AVDD_BBPLL</text>
<text x="85.5" y="124.1">FM_PLLVSS</text>
<text x="85.8" y="121.5">BT_PLLVSS</text>
<text x="147.8" y="121.5">BT_I2S_WS</text>
<text x="174.2" y="121.5">GPIO_5</text>
<text x="174.2" y="124.1">GPIO_6</text>
<text x="189.1" y="125.6">TP32</text>
<text x="44.5" y="130.4">C23</text>
<text x="57.7" y="126.6">VOUT_PCIELDO</text>
<text x="57.7" y="129.1">PCIE_PLL_AVDD1P2</text>
<text x="57.7" y="131.7">PCIE_RXTX_AVDD1P2</text>
<text x="84.4" y="129.1">AVSS_BBPLL</text>
<text x="86.4" y="126.6">FM_RFVSS</text>
<text x="87" y="131.7">PCIE_VSS</text>
<text x="123.5" y="129.1">WL_REG_ON</text>
<text x="123.7" y="126.6">BT_REG_ON</text>
<text x="147.8" y="126.6">BT_REG_ON</text>
<text x="147.8" y="129.1">WL_REG_ON</text>
<text x="147.8" y="131.7">BT_DEV_WAKE</text>
<text x="174.2" y="126.6">GPIO_7</text>
<text x="174.2" y="129.1">GPIO_8</text>
<text x="174.2" y="131.7">GPIO_9</text>
<text x="196.2" y="126.6">GPIO_7</text>
<text x="44.5" y="132.9">0.56uF</text>
<text x="147.8" y="134.2">BT_HOST_WAKE</text>
<text x="173" y="134.2">GPIO_10</text>
<text x="173" y="136.8">GPIO_13</text>
<text x="135.7" y="143.4">TP19</text>
<text x="147.8" y="139.3">WRF_XTAL_XOP</text>
<text x="147.8" y="141.8">WRF_XTAL_XON</text>
<text x="173" y="139.3">GPIO_14</text>
<text x="173" y="141.8">GPIO_15</text>
<text x="190.2" y="139.5">VDDIO</text>
<text x="126.7" y="144.4">LPO_IN</text>
<text x="147.8" y="144.4">LPO_IN</text>
<text x="147.8" y="146.9">BT_CLK_REQ</text>
<text x="172.3" y="146.9">JTAG_SEL</text>
<text x="173" y="144.4">GPIO_16</text>
<text x="113" y="155">Y1</text>
<text x="18" y="161.1">TP2</text>
<text x="32.6" y="161.1">TP18</text>
<text x="47.9" y="161.1">TP33</text>
<text x="109.8" y="157.3">37.40MHz</text>
<text x="17.8" y="163.7">GND</text>
<text x="18" y="166.2">TP3</text>
<text x="32.6" y="166.2">TP22</text>
<text x="33" y="163.7">GND</text>
<text x="47.9" y="166.2">TP34</text>
<text x="48.3" y="163.7">GND</text>
<text x="110.5" y="167.2">C24</text>
<text x="124.5" y="167.2">C25</text>
<text x="17.8" y="173.8">GND</text>
<text x="17.8" y="168.8">GND</text>
<text x="18" y="171.3">TP4</text>
<text x="32.6" y="171.3">TP27</text>
<text x="33" y="173.8">GND</text>
<text x="33" y="168.8">GND</text>
<text x="47.9" y="171.3">TP35</text>
<text x="48.3" y="168.8">GND</text>
<text x="48.3" y="173.8">GND</text>
<text x="110.5" y="169.8">27pF</text>
<text x="124.5" y="169.8">11pF</text>
<text x="17.8" y="178.9">GND</text>
<text x="18" y="176.4">TP5</text>
<text x="32.6" y="176.4">TP31</text>
<text x="33" y="178.9">GND</text>
<text x="47.9" y="176.4">TP36</text>
<text x="48.3" y="178.9">GND</text>
<text x="17.8" y="184">GND</text>
<text x="18" y="181.5">TP6</text>
<text x="32.6" y="181.5">TP28</text>
<text x="33" y="184">GND</text>
<text x="17.4" y="186.5">TP13</text>
<text x="17.4" y="191.6">TP15</text>
<text x="17.8" y="189.1">GND</text>
<text x="32.6" y="191.6">TP30</text>
<text x="32.6" y="186.5">TP29</text>
<text x="33" y="189.1">GND</text>
<text x="17.8" y="194.2">GND</text>
<text x="33" y="194.2">GND</text>
</g>
<g font-size="1.8" fill="#a90000">
<text x="53.4" y="39.1">A2</text>
<text x="53.4" y="41.7">A5</text>
<text x="97.7" y="39.1">B3</text>
<text x="97.7" y="41.7">C8</text>
<text x="143.4" y="39.1">B8</text>
<text x="143.4" y="41.7">D8</text>
<text x="182.3" y="41.7">L11</text>
<text x="182.8" y="39.1">N8</text>
<text x="219" y="41.7">1</text>
<text x="257.1" y="39.1">3</text>
<text x="257.1" y="41.7">2</text>
<text x="272.3" y="39.1">6</text>
<text x="272.3" y="41.7">5</text>
<text x="53.3" y="46.7">B1</text>
<text x="97.8" y="44.2">E2</text>
<text x="97.8" y="46.7">F8</text>
<text x="143.5" y="44.2">A9</text>
<text x="143.5" y="46.7">A8</text>
<text x="182.1" y="46.7">M11</text>
<text x="182.8" y="44.2">N9</text>
<text x="219" y="46.7">3</text>
<text x="236.8" y="44.2">5</text>
<text x="257.1" y="44.2">1</text>
<text x="272.3" y="44.2">4</text>
<text x="53.4" y="51.8">A3</text>
<text x="97.8" y="51.8">L1</text>
<text x="97.9" y="49.3">J5</text>
<text x="142.8" y="49.3">C11</text>
<text x="142.8" y="51.8">B11</text>
<text x="182.8" y="49.3">K8</text>
<text x="182.9" y="51.8">L8</text>
<text x="236.8" y="49.3">6</text>
<text x="236.8" y="51.8">4</text>
<text x="52.6" y="54.4">H10</text>
<text x="52.7" y="59.4">K10</text>
<text x="52.8" y="56.9">J11</text>
<text x="97.8" y="59.4">E8</text>
<text x="97.8" y="56.9">F2</text>
<text x="97.9" y="54.4">J4</text>
<text x="142.8" y="56.9">B10</text>
<text x="142.9" y="54.4">A10</text>
<text x="143.4" y="59.4">D7</text>
<text x="182.8" y="56.9">N7</text>
<text x="182.8" y="59.4">N4</text>
<text x="53.3" y="64.5">D5</text>
<text x="97.7" y="64.5">H4</text>
<text x="97.7" y="62">D9</text>
<text x="143.5" y="64.5">A7</text>
<text x="182.8" y="62">N1</text>
<text x="182.8" y="64.5">N2</text>
<text x="53.3" y="67.1">G4</text>
<text x="53.3" y="69.6">D6</text>
<text x="97.2" y="67.1">E11</text>
<text x="97.9" y="69.6">J8</text>
<text x="143.4" y="67.1">C6</text>
<text x="143.4" y="69.6">C7</text>
<text x="182.3" y="69.6">F11</text>
<text x="53.2" y="77.2">N6</text>
<text x="53.3" y="74.7">B5</text>
<text x="97.1" y="74.7">G10</text>
<text x="97.6" y="77.2">M8</text>
<text x="97.8" y="72.1">L9</text>
<text x="143.4" y="72.1">B7</text>
<text x="143.4" y="74.7">B6</text>
<text x="143.5" y="77.2">A6</text>
<text x="182.3" y="72.1">F10</text>
<text x="182.8" y="74.7">G9</text>
<text x="182.8" y="77.2">G8</text>
<text x="53.3" y="82.3">B4</text>
<text x="97" y="82.3">M10</text>
<text x="97.1" y="79.8">K11</text>
<text x="143.4" y="82.3">H1</text>
<text x="182.8" y="82.3">G7</text>
<text x="182.9" y="79.8">F7</text>
<text x="53.2" y="89.9">M5</text>
<text x="53.2" y="87.4">N5</text>
<text x="53.4" y="84.8">L7</text>
<text x="97.2" y="87.4">L10</text>
<text x="97.7" y="84.8">K9</text>
<text x="97.9" y="89.9">J9</text>
<text x="143.4" y="87.4">H3</text>
<text x="143.4" y="84.8">G1</text>
<text x="143.4" y="89.9">G3</text>
<text x="182.8" y="84.8">G6</text>
<text x="182.9" y="89.9">E6</text>
<text x="182.9" y="87.4">F6</text>
<text x="53.2" y="95">M2</text>
<text x="53.2" y="92.5">N3</text>
<text x="97.7" y="92.5">C5</text>
<text x="97.8" y="95">F5</text>
<text x="143.4" y="95">K3</text>
<text x="143.6" y="92.5">J6</text>
<text x="53.4" y="100.1">A4</text>
<text x="97.7" y="100.1">G2</text>
<text x="97.8" y="97.5">F9</text>
<text x="143.4" y="97.5">K1</text>
<text x="143.4" y="100.1">K2</text>
<text x="52.6" y="107.7">N11</text>
<text x="53.2" y="105.2">H8</text>
<text x="53.3" y="102.6">E7</text>
<text x="97.7" y="102.6">K5</text>
<text x="97.8" y="107.7">A1</text>
<text x="97.8" y="105.2">L2</text>
<text x="143.4" y="105.2">H6</text>
<text x="143.4" y="107.7">H5</text>
<text x="143.6" y="102.6">J7</text>
<text x="182.8" y="107.7">C1</text>
<text x="53.2" y="110.2">M9</text>
<text x="97.6" y="112.8">M6</text>
<text x="97.7" y="110.2">C2</text>
<text x="143.4" y="110.2">K4</text>
<text x="143.6" y="112.8">J1</text>
<text x="182.8" y="110.2">D3</text>
<text x="182.8" y="112.8">D4</text>
<text x="52.8" y="117.9">J10</text>
<text x="53.2" y="115.3">H9</text>
<text x="97.6" y="115.3">M7</text>
<text x="97.8" y="117.9">L6</text>
<text x="143.4" y="117.9">H2</text>
<text x="143.6" y="115.3">J2</text>
<text x="182.8" y="115.3">D2</text>
<text x="182.9" y="117.9">E4</text>
<text x="53.3" y="125.5">B2</text>
<text x="53.3" y="122.9">E9</text>
<text x="97.6" y="122.9">M4</text>
<text x="97.6" y="125.5">M3</text>
<text x="97.8" y="120.4">L5</text>
<text x="143.4" y="125.5">C3</text>
<text x="143.6" y="120.4">J3</text>
<text x="182.8" y="122.9">D1</text>
<text x="182.9" y="120.4">E3</text>
<text x="182.9" y="125.5">E1</text>
<text x="52.7" y="128">C10</text>
<text x="53.3" y="130.6">B9</text>
<text x="97.2" y="128">E10</text>
<text x="97.7" y="130.6">C9</text>
<text x="143.3" y="130.6">M1</text>
<text x="143.4" y="128">C4</text>
<text x="182.8" y="128">G5</text>
<text x="182.9" y="130.6">F4</text>
<text x="143.6" y="133.1">L3</text>
<text x="182.2" y="135.6">D11</text>
<text x="182.9" y="133.1">F3</text>
<text x="142.8" y="138.2">H11</text>
<text x="142.8" y="140.7">G11</text>
<text x="143.5" y="143.3">F1</text>
<text x="182.2" y="138.2">D10</text>
<text x="182.8" y="140.7">K7</text>
<text x="182.8" y="143.3">K6</text>
<text x="143.6" y="145.8">L4</text>
<text x="182.9" y="145.8">E5</text>
</g>
<g font-size="1.8" fill="#0f0f0f">
<text x="110.5" y="39">VDDC</text>
<text x="276.9" y="41.6">ANT</text>
<text x="36.8" y="64.4">VDDIO</text>
<text x="29.2" y="74.6">VDD_2V5</text>
<text x="29.2" y="86">LNLDO</text>
<text x="36.8" y="117.8">VDD_1V2</text>
</g>
<text font-size="1.8" fill="#009600" x="24.1" y="100">VDD_3V3</text>
<g font-size="1.1" fill="#a90000">
<text x="113.1" y="161">1</text>
<text x="115.3" y="159.6" transform="rotate(-90 115.3 159.6)">4</text>
<text x="117" y="161">3</text>
<text x="115.3" y="164" transform="rotate(-90 115.3 164)">2</text>
</g>
</svg>
